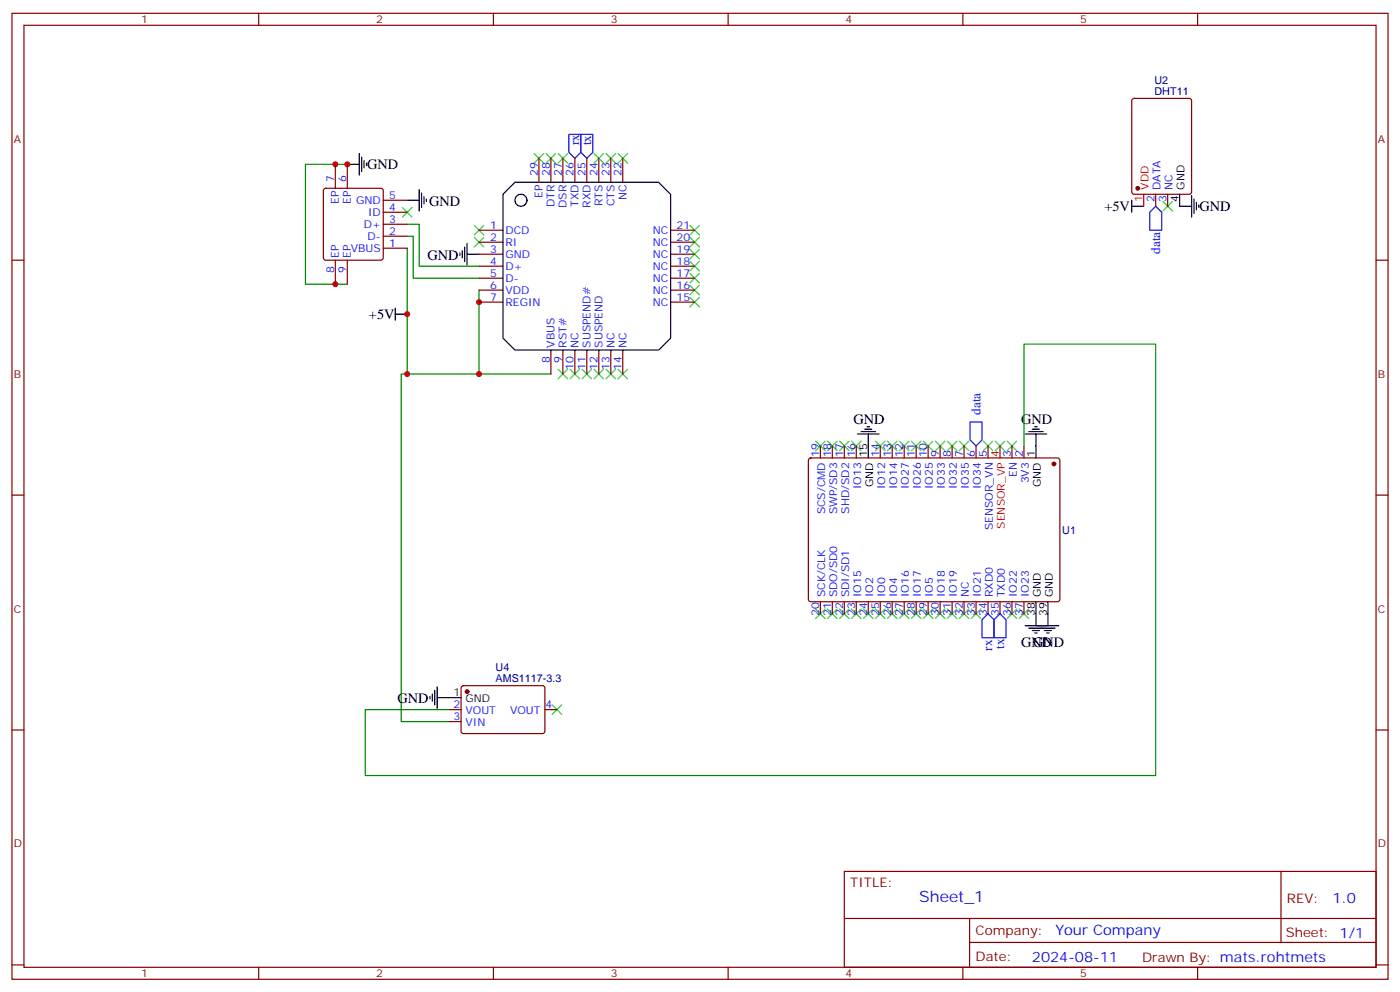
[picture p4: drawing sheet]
<svg xmlns="http://www.w3.org/2000/svg" width="412mm" height="292mm" viewBox="0 0 412 292" stroke-linecap="round" stroke-linejoin="round" font-family="sans-serif">
<g fill="none" stroke="#3c3" stroke-width=".35">
<path d="M157.3 45.2l2.9 2.8M160.2 45.2l-2.9 2.8M160.9 45.2l2.8 2.8M163.7 45.2l-2.8 2.8M164.4 45.2l2.8 2.8M167.2 45.2l-2.8 2.8M175 45.2l2.8 2.8M177.8 45.2l-2.8 2.8M178.5 45.2l2.8 2.8M181.3 45.2l-2.8 2.8M182 45.2l2.9 2.8M184.9 45.2l-2.9 2.8"/>
<path d="M342.5 59.3l2.9 2.8M345.4 59.3l-2.9 2.8M118.5 61.1l2.9 2.8M121.4 61.1l-2.9 2.8M139.7 66.4l2.8 2.8M139.7 69.9l2.8 2.8M142.5 66.4l-2.8 2.8M142.5 69.9l-2.8 2.8M203.2 76.9l2.8 2.9M203.2 73.4l2.8 2.8M203.2 69.9l2.8 2.8M203.2 66.4l2.8 2.8"/>
<path d="M206 69.9l-2.8 2.8M206 76.9l-2.8 2.9M206 73.4l-2.8 2.8M206 66.4l-2.8 2.8M203.2 87.5l2.8 2.8M203.2 84l2.8 2.8M203.2 80.5l2.8 2.8M206 80.5l-2.8 2.8M206 87.5l-2.8 2.8M206 84l-2.8 2.8M164.4 108.7l2.8 2.8M167.2 108.7l-2.8 2.8"/>
<path d="M167.9 108.7l2.8 2.8M170.7 108.7l-2.8 2.8M171.4 108.7l2.9 2.8M174.3 108.7l-2.9 2.8M175 108.7l2.8 2.8M177.8 108.7l-2.8 2.8M178.5 108.7l2.8 2.8M181.3 108.7l-2.8 2.8M182 108.7l2.9 2.8M184.9 108.7l-2.9 2.8M240.2 129.9l2.9 2.8M243.1 129.9l-2.9 2.8"/>
<path d="M243.8 129.9l2.8 2.8M246.6 129.9l-2.8 2.8M247.3 129.9l2.8 2.8M250.1 129.9l-2.8 2.8M250.8 129.9l2.8 2.8M253.6 129.9l-2.8 2.8M257.9 129.9l2.8 2.8M260.7 129.9l-2.8 2.8M261.4 129.9l2.8 2.8M264.2 129.9l-2.8 2.8M264.9 129.9l2.9 2.8M267.8 129.9l-2.9 2.8"/>
<path d="M268.5 129.9l2.8 2.8M271.3 129.9l-2.8 2.8M272 129.9l2.8 2.8M274.8 129.9l-2.8 2.8M275.5 129.9l2.8 2.8M278.3 129.9l-2.8 2.8M279 129.9l2.9 2.8M281.9 129.9l-2.9 2.8M282.6 129.9l2.8 2.8M285.4 129.9l-2.8 2.8M289.6 129.9l2.9 2.8M292.5 129.9l-2.9 2.8"/>
<path d="M293.2 129.9l2.8 2.8M296 129.9l-2.8 2.8M296.7 129.9l2.8 2.8M299.5 129.9l-2.8 2.8M240.2 179.2l2.9 2.9M243.1 179.2l-2.9 2.9M243.8 179.2l2.8 2.9M246.6 179.2l-2.8 2.9M247.3 179.2l2.8 2.9M250.1 179.2l-2.8 2.9M250.8 179.2l2.8 2.9M253.6 179.2l-2.8 2.9"/>
<path d="M254.4 179.2l2.8 2.9M257.2 179.2l-2.8 2.9M257.9 179.2l2.8 2.9M260.7 179.2l-2.8 2.9M261.4 179.2l2.8 2.9M264.2 179.2l-2.8 2.9M264.9 179.2l2.9 2.9M267.8 179.2l-2.9 2.9M268.5 179.2l2.8 2.9M271.3 179.2l-2.8 2.9M272 179.2l2.8 2.9M274.8 179.2l-2.8 2.9"/>
<path d="M275.5 179.2l2.8 2.9M278.3 179.2l-2.8 2.9M279 179.2l2.9 2.9M281.9 179.2l-2.9 2.9M282.6 179.2l2.8 2.9M285.4 179.2l-2.8 2.9M286.1 179.2l2.8 2.9M288.9 179.2l-2.8 2.9M296.7 179.2l2.8 2.9M299.5 179.2l-2.8 2.9M300.2 179.2l2.8 2.9M303 179.2l-2.8 2.9"/>
<path d="M162.6 207.5l2.9 2.8M165.5 207.5l-2.9 2.8"/>
</g>
<g fill="none" stroke="#000" stroke-width=".35">
<path d="M102.3 48.4h3.5M105.8 45.2v6.3M106.5 46.2v4.3M107.2 47.3v2.1M107.9 48v.7M119.9 58.9h3.6M123.5 55.8v6.3M124.2 56.8v4.3M124.9 57.9v2.1M125.6 58.6v.7M333.4 58.9v3.6M351 57.5v6.4"/>
<path d="M351.7 58.6v4.2M352.4 59.7v2.1M135.5 74.5v.7M136.2 73.8v2.1M136.9 72.7v4.2M137.6 74.8h3.5M137.6 71.6v6.4M333.4 60.7h3.5M347.5 60.7h3.5M353.1 60.4v.7M116.4 92.5h3.5M116.4 90.7v3.5"/>
<path d="M252.6 127.7h6.3M253.6 127h4.3M254.7 126.3h2.1M255.4 125.6h.7M255.8 127.7v3.6M302 127.7h6.3M303 127h4.3M304.1 126.3h2.1M304.8 125.6h.7M305.2 127.7v3.6M302 184.2h9.9M303 184.9h7.8"/>
<path d="M304.1 185.6h2.1M304.8 186.3h.7M305.2 180.7v3.5M307.6 185.6h2.1M308.3 186.3h.7M308.7 180.7v3.5M126.6 205v.7M127.4 204.3v2.1M128.1 203.2v4.3M128.8 205.4h3.5M128.8 202.2v6.3"/>
</g>
<path d="M102.3 48.4h-12.3v35.2h12.3M119.9 73.1v37h42.4M119.9 69.5h1.8v12.4h19.4M119.9 66h3.6v12.4h17.6M141.1 85.4v24.7M119.9 110.1h-1.7v102.3h14.1M301.6 131.3v-30h38.8v127h-232.8v-19.4h24.7" fill="none" stroke="#008700" stroke-width=".35"/>
<g fill="none" stroke="#870000" stroke-width=".35">
<path d="M3.5 3.9h405.4v284.4h-405.4zM7.1 7.4h398.2v277.3h-398.2zM76.2 3.9v3.5M145.3 3.9v3.5M214.5 3.9v3.5M283.6 3.9v3.5M352.8 3.9v3.5M3.5 76.6h3.6M405.3 76.6h3.6M3.5 145.7h3.6M405.3 145.7h3.6M3.5 214.9h3.6"/>
<path d="M405.3 214.9h3.6M248.7 256.5h156.6v28.2h-156.6zM377.3 256.5v20.9M248.7 270.4h156.5M285.6 277.4h119.6M285.6 270.4v14.1M3.5 284h3.6M76.2 284.7v3.6M145.3 284.7v3.6M214.5 284.7v3.6M283.6 284.7v3.6M352.8 284.7v3.6"/>
<path d="M405.3 284h3.6"/>
</g>
<path d="M167.6 39.5h3.5v5.3l-1.8 1.8-1.7-1.8zM171.1 39.5h3.5v5.3l-1.7 1.8-1.8-1.8zM340.4 60.7l1.8 1.8v5.3h-3.5v-5.3zM285.8 124.2h3.5v5.3l-1.8 1.8-1.7-1.8zM291 180.7l1.8 1.7v5.3h-3.5v-5.3zM294.6 180.7l1.7 1.7v5.3h-3.5v-5.3z" fill="none" stroke="#00f" stroke-width=".35"/>
<g fill="#c00">
<circle cx="119.9" cy="92.5" r=".88"/>
<circle cx="98.8" cy="48.4" r=".88"/>
<circle cx="98.8" cy="83.6" r=".88"/>
<circle cx="102.3" cy="48.4" r=".88"/>
<circle cx="141.1" cy="110.1" r=".88"/>
<circle cx="141.1" cy="88.9" r=".88"/>
<circle cx="119.9" cy="110.1" r=".88"/>
</g>
<g fill="none" stroke="#870000" stroke-width=".35">
<path d="M333.6 29.2l.5-.2h16.2l.7 .4v27.1l-.4 .6-16.5 .1-.7-.5v-27zM95.5 55.6l.5-.2h16.2l.5 .2 .2 .5v19.8l-.2 .5-.5 .2h-16.2l-.5-.2-.3-.5v-19.8zM98.8 48.4v7M102.3 48.4v7M112.9 58.9h7M158.7 46.6v7.1M162.3 46.6v7.1M165.8 46.6v7.1M169.3 46.6v7.1M172.9 46.6v7.1M176.4 46.6v7.1M179.9 46.6v7.1"/>
<path d="M183.4 46.6v7.1M340.4 57.2v3.5M344 57.2v3.5M98.8 76.6v7M102.3 76.6v7M112.9 62.5h7M112.9 66h7M112.9 69.5h7M112.9 73.1h7M141.1 67.8h7.1M141.1 71.3h7.1M141.1 74.8h7.1"/>
<path d="M141.1 78.4h7.1M197.6 67.8h7M197.6 71.3h7M197.6 74.8h7M197.6 78.4h7M141.1 81.9h7.1M141.1 85.4h7.1M141.1 88.9h7.1M197.6 81.9h7M197.6 85.4h7M197.6 88.9h7M162.3 103v7.1"/>
<path d="M165.8 103v7.1M169.3 103v7.1M172.9 103v7.1M176.4 103v7.1M179.9 103v7.1M183.4 103v7.1M238.4 135l.4-.2 73 .1 .4 .6-.1 41.2-.6 .4h-72.9l-.5-.7v-40.9zM241.7 131.3v3.5M245.2 131.3v3.5M248.7 131.3v3.5M252.2 131.3v3.5M259.3 131.3v3.5"/>
<path d="M262.8 131.3v3.5M266.3 131.3v3.5M269.9 131.3v3.5M273.4 131.3v3.5M276.9 131.3v3.5M280.5 131.3v3.5M284 131.3v3.5M287.5 131.3v3.5M291 131.3v3.5M298.1 131.3v3.5M301.6 131.3v3.5M241.7 177.1v3.6"/>
<path d="M245.2 177.1v3.6M248.7 177.1v3.6M252.2 177.1v3.6M255.8 177.1v3.6M259.3 177.1v3.6M262.8 177.1v3.6M266.3 177.1v3.6M269.9 177.1v3.6M273.4 177.1v3.6M276.9 177.1v3.6M280.5 177.1v3.6M284 177.1v3.6"/>
<path d="M287.5 177.1v3.6M291 177.1v3.6M294.6 177.1v3.6M298.1 177.1v3.6M301.6 177.1v3.6M132.3 208.9h3.5M132.3 212.4h3.5M136.1 202l.4-.2 23.6 .1 .4 .6-.1 13-.6 .4h-23.5l-.5-.7v-12.7zM160.5 208.9h3.5"/>
</g>
<g fill="#870000" stroke="#870000" stroke-width=".35">
<circle cx="335.1" cy="55.4" r=".53"/>
<circle cx="137.6" cy="203.6" r=".53"/>
<circle cx="310.4" cy="136.6" r=".53"/>
</g>
<path d="M336.9 57.2v3.5M294.6 131.3v3.5" fill="none" stroke="#f00" stroke-width=".35"/>
<g fill="none" stroke="#000" stroke-width=".35">
<path d="M151.7 53.7h42.3l3.6 3.5v42.3l-3.6 3.5h-42.3l-3.5-3.5v-42.3zM347.5 57.2v3.5M255.8 131.3v3.5M305.2 131.3v3.5M305.2 177.1v3.6M308.7 177.1v3.6M132.3 205.4h3.5"/>
<circle cx="153.5" cy="58.9" r="1.76"/>
</g>
<text font-size="4.6" fill="#00f" x="270.8" y="265.5">Sheet_1</text>
<g font-size="4.2">
<text x="108.1" y="49.8">GND</text>
<text x="126.4" y="60.6">GND</text>
<text x="325.3" y="62.2">+5V</text>
<text x="353.3" y="62.2">GND</text>
<text x="125.9" y="76.5">GND</text>
<text x="108.7" y="93.9">+5V</text>
<text x="251.4" y="124.8">GND</text>
<text x="300.8" y="124.8">GND</text>
<text x="300.8" y="190.4">GND</text>
<text x="304.3" y="190.4">GND</text>
<text x="117.1" y="207">GND</text>
</g>
<g font-size="4.2" fill="#00f">
<text x="392.5" y="265.8">1.0</text>
<text x="310.9" y="275.3">Your Company</text>
<text x="304" y="283.1">2024-08-11</text>
</g>
<g font-size="3.9" fill="#00f">
<text x="170.6" y="42.8" transform="rotate(-90 170.6 42.8)">rx</text>
<text x="174.1" y="42.8" transform="rotate(-90 174.1 42.8)">tx</text>
<text x="341.7" y="74.7" transform="rotate(-90 341.7 74.7)">data</text>
<text x="288.8" y="122.1" transform="rotate(-90 288.8 122.1)">data</text>
<text x="292.3" y="191.6" transform="rotate(-90 292.3 191.6)">rx</text>
<text x="295.8" y="191" transform="rotate(-90 295.8 191)">tx</text>
</g>
<g font-size="3.9" fill="#800">
<text x="250.5" y="261.1">TITLE:</text>
<text x="379.1" y="265.8">REV:</text>
<text x="287.4" y="275.3">Company:</text>
<text x="378.7" y="275.9">Sheet: 1/1</text>
<text x="287.4" y="283">Date:</text>
<text x="336.4" y="283.1">Drawn By: mats.rohtmets</text>
</g>
<g font-size="3.2" fill="#800">
<text x="41.6" y="6.9">1</text>
<text x="110.8" y="6.9">2</text>
<text x="179.9" y="6.9">3</text>
<text x="249.1" y="6.9">4</text>
<text x="318.2" y="6.9">5</text>
<text x="4.1" y="42">A</text>
<text x="405.9" y="42">A</text>
<text x="4.1" y="111.2">B</text>
<text x="405.9" y="111.2">B</text>
<text x="4.1" y="180.3">C</text>
<text x="405.9" y="180.3">C</text>
<text x="4.1" y="249.4">D</text>
<text x="405.9" y="249.4">D</text>
<text x="41.6" y="287.7">1</text>
<text x="110.8" y="287.7">2</text>
<text x="179.9" y="287.7">3</text>
<text x="249.1" y="287.7">4</text>
<text x="318.2" y="287.7">5</text>
</g>
<g font-size="3.2" fill="#000080">
<text x="340.1" y="27.9">DHT11</text>
<text x="340.1" y="24.7">U2</text>
<text x="312.9" y="157.3">U1</text>
<text x="146" y="197.6">U4</text>
<text x="146" y="200.8">AMS1117-3.3</text>
</g>
<g font-size="3.2" fill="#00f">
<text x="98.4" y="53.7" transform="rotate(-90 98.4 53.7)">7</text>
<text x="102" y="53.7" transform="rotate(-90 102 53.7)">6</text>
<text x="158.4" y="51.9" transform="rotate(-90 158.4 51.9)">29</text>
<text x="161.9" y="51.9" transform="rotate(-90 161.9 51.9)">28</text>
<text x="165.5" y="51.9" transform="rotate(-90 165.5 51.9)">27</text>
<text x="169" y="51.9" transform="rotate(-90 169 51.9)">26</text>
<text x="172.5" y="51.9" transform="rotate(-90 172.5 51.9)">25</text>
<text x="176" y="51.9" transform="rotate(-90 176 51.9)">24</text>
<text x="179.6" y="51.9" transform="rotate(-90 179.6 51.9)">23</text>
<text x="183.1" y="51.9" transform="rotate(-90 183.1 51.9)">22</text>
<text x="114.7" y="58.6">5</text>
<text x="159.8" y="58.3" transform="rotate(-90 159.8 58.3)">EP</text>
<text x="184.5" y="59" transform="rotate(-90 184.5 59)">NC</text>
<text x="340.1" y="59.4" transform="rotate(-90 340.1 59.4)">2</text>
<text x="341.8" y="55.9" transform="rotate(-90 341.8 55.9)">DATA</text>
<text x="343.6" y="59.4" transform="rotate(-90 343.6 59.4)">3</text>
<text x="345.4" y="55.9" transform="rotate(-90 345.4 55.9)">NC</text>
<text x="99.8" y="60" transform="rotate(-90 99.8 60)">EP</text>
<text x="103.4" y="60" transform="rotate(-90 103.4 60)">EP</text>
<text x="104.9" y="60">GND</text>
<text x="108.4" y="63.5">ID</text>
<text x="114.7" y="62.1">4</text>
<text x="114.7" y="65.7">3</text>
<text x="163.3" y="61" transform="rotate(-90 163.3 61)">DTR</text>
<text x="166.9" y="61.2" transform="rotate(-90 166.9 61.2)">DSR</text>
<text x="170.4" y="60.9" transform="rotate(-90 170.4 60.9)">TXD</text>
<text x="173.9" y="61.2" transform="rotate(-90 173.9 61.2)">RXD</text>
<text x="177.4" y="60.7" transform="rotate(-90 177.4 60.7)">RTS</text>
<text x="181" y="60.7" transform="rotate(-90 181 60.7)">CTS</text>
<text x="107.1" y="67.1">D+</text>
<text x="108.3" y="70.6">D-</text>
<text x="114.7" y="69.2">2</text>
<text x="144.4" y="67.4">1</text>
<text x="144.4" y="70.9">2</text>
<text x="148.9" y="68.8">DCD</text>
<text x="192.3" y="68.8">NC</text>
<text x="199.3" y="70.9">20</text>
<text x="199.3" y="67.4">21</text>
<text x="99.8" y="75.9" transform="rotate(-90 99.8 75.9)">EP</text>
<text x="103.3" y="74.1">VBUS</text>
<text x="103.4" y="75.9" transform="rotate(-90 103.4 75.9)">EP</text>
<text x="114.7" y="72.7">1</text>
<text x="144.4" y="74.5">3</text>
<text x="144.4" y="78">4</text>
<text x="148.9" y="72.4">RI</text>
<text x="148.9" y="75.9">GND</text>
<text x="192.3" y="75.9">NC</text>
<text x="192.3" y="72.4">NC</text>
<text x="199.3" y="78">18</text>
<text x="199.3" y="74.5">19</text>
<text x="98.4" y="80.4" transform="rotate(-90 98.4 80.4)">8</text>
<text x="102" y="80.4" transform="rotate(-90 102 80.4)">9</text>
<text x="144.4" y="81.5">5</text>
<text x="148.9" y="79.4">D+</text>
<text x="148.9" y="82.9">D-</text>
<text x="192.3" y="82.9">NC</text>
<text x="192.3" y="79.4">NC</text>
<text x="199.3" y="81.5">17</text>
<text x="144.4" y="85.1">6</text>
<text x="144.4" y="88.6">7</text>
<text x="148.9" y="86.5">VDD</text>
<text x="148.9" y="90">REGIN</text>
<text x="192.3" y="90">NC</text>
<text x="192.3" y="86.5">NC</text>
<text x="199.3" y="88.6">15</text>
<text x="199.3" y="85.1">16</text>
<text x="161.9" y="106.8" transform="rotate(-90 161.9 106.8)">8</text>
<text x="163.3" y="102.3" transform="rotate(-90 163.3 102.3)">VBUS</text>
<text x="165.5" y="106.8" transform="rotate(-90 165.5 106.8)">9</text>
<text x="166.9" y="102.3" transform="rotate(-90 166.9 102.3)">RST#</text>
<text x="170.4" y="102.3" transform="rotate(-90 170.4 102.3)">NC</text>
<text x="173.9" y="102.3" transform="rotate(-90 173.9 102.3)">SUSPEND#</text>
<text x="177.4" y="102.3" transform="rotate(-90 177.4 102.3)">SUSPEND</text>
<text x="181" y="102.3" transform="rotate(-90 181 102.3)">NC</text>
<text x="184.5" y="102.3" transform="rotate(-90 184.5 102.3)">NC</text>
<text x="169" y="108.8" transform="rotate(-90 169 108.8)">10</text>
<text x="172.5" y="108.8" transform="rotate(-90 172.5 108.8)">11</text>
<text x="176" y="108.8" transform="rotate(-90 176 108.8)">12</text>
<text x="179.6" y="108.8" transform="rotate(-90 179.6 108.8)">13</text>
<text x="183.1" y="108.8" transform="rotate(-90 183.1 108.8)">14</text>
<text x="241.3" y="134.6" transform="rotate(-90 241.3 134.6)">19</text>
<text x="244.8" y="134.6" transform="rotate(-90 244.8 134.6)">18</text>
<text x="248.4" y="134.6" transform="rotate(-90 248.4 134.6)">17</text>
<text x="251.9" y="134.6" transform="rotate(-90 251.9 134.6)">16</text>
<text x="258.9" y="134.6" transform="rotate(-90 258.9 134.6)">14</text>
<text x="262.5" y="134.6" transform="rotate(-90 262.5 134.6)">13</text>
<text x="266" y="134.6" transform="rotate(-90 266 134.6)">12</text>
<text x="269.5" y="134.6" transform="rotate(-90 269.5 134.6)">11</text>
<text x="273" y="134.6" transform="rotate(-90 273 134.6)">10</text>
<text x="276.6" y="134.6" transform="rotate(-90 276.6 134.6)">9</text>
<text x="280.1" y="134.6" transform="rotate(-90 280.1 134.6)">8</text>
<text x="283.6" y="134.6" transform="rotate(-90 283.6 134.6)">7</text>
<text x="287.2" y="134.6" transform="rotate(-90 287.2 134.6)">6</text>
<text x="290.7" y="134.6" transform="rotate(-90 290.7 134.6)">5</text>
<text x="297.7" y="134.6" transform="rotate(-90 297.7 134.6)">3</text>
<text x="301.3" y="134.6" transform="rotate(-90 301.3 134.6)">2</text>
<text x="253.6" y="144" transform="rotate(-90 253.6 144)">IO13</text>
<text x="260.7" y="144" transform="rotate(-90 260.7 144)">IO12</text>
<text x="264.2" y="144" transform="rotate(-90 264.2 144)">IO14</text>
<text x="267.8" y="144" transform="rotate(-90 267.8 144)">IO27</text>
<text x="271.3" y="144" transform="rotate(-90 271.3 144)">IO26</text>
<text x="274.8" y="144" transform="rotate(-90 274.8 144)">IO25</text>
<text x="278.3" y="144" transform="rotate(-90 278.3 144)">IO33</text>
<text x="281.9" y="144" transform="rotate(-90 281.9 144)">IO32</text>
<text x="285.4" y="144" transform="rotate(-90 285.4 144)">IO35</text>
<text x="288.9" y="144" transform="rotate(-90 288.9 144)">IO34</text>
<text x="299.5" y="140.5" transform="rotate(-90 299.5 140.5)">EN</text>
<text x="303" y="142.3" transform="rotate(-90 303 142.3)">3V3</text>
<text x="243.1" y="151.4" transform="rotate(-90 243.1 151.4)">SCS/CMD</text>
<text x="246.6" y="151.4" transform="rotate(-90 246.6 151.4)">SWP/SD3</text>
<text x="250.1" y="151.2" transform="rotate(-90 250.1 151.2)">SHD/SD2</text>
<text x="292.5" y="156.1" transform="rotate(-90 292.5 156.1)">SENSOR_VN</text>
<text x="243.1" y="175.8" transform="rotate(-90 243.1 175.8)">SCK/CLK</text>
<text x="246.6" y="175.8" transform="rotate(-90 246.6 175.8)">SDO/SD0</text>
<text x="250.1" y="175.8" transform="rotate(-90 250.1 175.8)">SDI/SD1</text>
<text x="253.6" y="175.8" transform="rotate(-90 253.6 175.8)">IO15</text>
<text x="257.2" y="175.8" transform="rotate(-90 257.2 175.8)">IO2</text>
<text x="260.7" y="175.8" transform="rotate(-90 260.7 175.8)">IO0</text>
<text x="264.2" y="175.8" transform="rotate(-90 264.2 175.8)">IO4</text>
<text x="267.8" y="175.8" transform="rotate(-90 267.8 175.8)">IO16</text>
<text x="271.3" y="175.8" transform="rotate(-90 271.3 175.8)">IO17</text>
<text x="274.8" y="175.8" transform="rotate(-90 274.8 175.8)">IO5</text>
<text x="278.3" y="175.8" transform="rotate(-90 278.3 175.8)">IO18</text>
<text x="281.9" y="175.8" transform="rotate(-90 281.9 175.8)">IO19</text>
<text x="285.4" y="175.8" transform="rotate(-90 285.4 175.8)">NC</text>
<text x="288.9" y="175.8" transform="rotate(-90 288.9 175.8)">IO21</text>
<text x="292.5" y="175.8" transform="rotate(-90 292.5 175.8)">RXD0</text>
<text x="296" y="175.8" transform="rotate(-90 296 175.8)">TXD0</text>
<text x="299.5" y="175.8" transform="rotate(-90 299.5 175.8)">IO22</text>
<text x="303" y="175.8" transform="rotate(-90 303 175.8)">IO23</text>
<text x="241.3" y="181.3" transform="rotate(-90 241.3 181.3)">20</text>
<text x="244.8" y="181.3" transform="rotate(-90 244.8 181.3)">21</text>
<text x="248.4" y="181.3" transform="rotate(-90 248.4 181.3)">22</text>
<text x="251.9" y="181.3" transform="rotate(-90 251.9 181.3)">23</text>
<text x="255.4" y="181.3" transform="rotate(-90 255.4 181.3)">24</text>
<text x="258.9" y="181.3" transform="rotate(-90 258.9 181.3)">25</text>
<text x="262.5" y="181.3" transform="rotate(-90 262.5 181.3)">26</text>
<text x="266" y="181.3" transform="rotate(-90 266 181.3)">27</text>
<text x="269.5" y="181.3" transform="rotate(-90 269.5 181.3)">28</text>
<text x="273" y="181.3" transform="rotate(-90 273 181.3)">29</text>
<text x="276.6" y="181.3" transform="rotate(-90 276.6 181.3)">30</text>
<text x="280.1" y="181.3" transform="rotate(-90 280.1 181.3)">31</text>
<text x="283.6" y="181.3" transform="rotate(-90 283.6 181.3)">32</text>
<text x="287.2" y="181.3" transform="rotate(-90 287.2 181.3)">33</text>
<text x="290.7" y="181.3" transform="rotate(-90 290.7 181.3)">34</text>
<text x="294.2" y="181.3" transform="rotate(-90 294.2 181.3)">35</text>
<text x="297.7" y="181.3" transform="rotate(-90 297.7 181.3)">36</text>
<text x="301.3" y="181.3" transform="rotate(-90 301.3 181.3)">37</text>
<text x="133.6" y="208.5">2</text>
<text x="160.7" y="208.5">4</text>
<text x="133.6" y="212.1">3</text>
<text x="137.1" y="210.3">VOUT</text>
<text x="137.1" y="213.8">VIN</text>
<text x="150.3" y="210.3">VOUT</text>
</g>
<g font-size="3.2" fill="#f00">
<text x="336.5" y="59.4" transform="rotate(-90 336.5 59.4)">1</text>
<text x="338.3" y="55.9" transform="rotate(-90 338.3 55.9)">VDD</text>
<text x="294.2" y="134.6" transform="rotate(-90 294.2 134.6)">4</text>
<text x="296" y="155.6" transform="rotate(-90 296 155.6)">SENSOR_VP</text>
</g>
<g font-size="3.2">
<text x="347.1" y="59.4" transform="rotate(-90 347.1 59.4)">4</text>
<text x="348.9" y="55.9" transform="rotate(-90 348.9 55.9)">GND</text>
<text x="255.4" y="134.6" transform="rotate(-90 255.4 134.6)">15</text>
<text x="304.8" y="134.6" transform="rotate(-90 304.8 134.6)">1</text>
<text x="257.2" y="143.4" transform="rotate(-90 257.2 143.4)">GND</text>
<text x="306.6" y="143.4" transform="rotate(-90 306.6 143.4)">GND</text>
<text x="306.6" y="175.8" transform="rotate(-90 306.6 175.8)">GND</text>
<text x="310.1" y="175.8" transform="rotate(-90 310.1 175.8)">GND</text>
<text x="304.8" y="181.3" transform="rotate(-90 304.8 181.3)">38</text>
<text x="308.3" y="181.3" transform="rotate(-90 308.3 181.3)">39</text>
<text x="133.6" y="205">1</text>
<text x="137.1" y="206.8">GND</text>
</g>
</svg>
